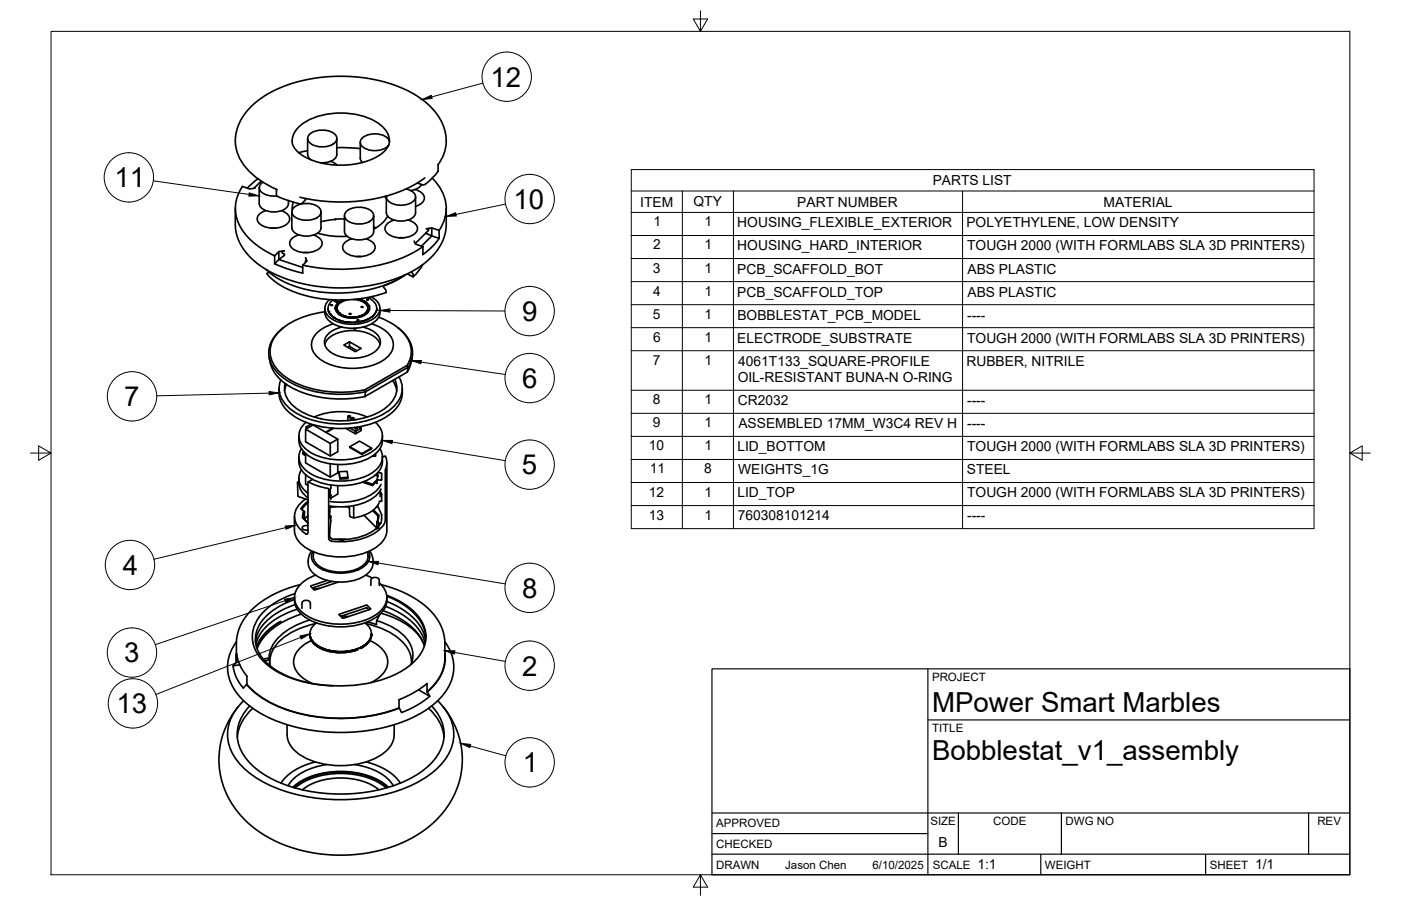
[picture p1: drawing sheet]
<svg xmlns="http://www.w3.org/2000/svg" width="432mm" height="279mm" viewBox="0 0 432 279" stroke-linecap="round" stroke-linejoin="round" font-family="sans-serif">
<!-- layer: Visible -->
<g fill="none" stroke="#000" stroke-width=".51">
<path d="M78.6 58l-1.6 .3-2.3-.8a12 12 0 0 0 2.1 16.1 26.4 26.4 0 0 0 7.9 5.3M79.5 55.1l-3.2 2.9M79.9 57.9v4.9a4 4 0 0 0 4.5 2.6 4 4 0 0 0 4.5-2.6v-.9M80.5 55.9l-2.2 2.2M81 56.2a1.96 1.96 0 0 0-1.1 2 1.96 1.96 0 0 0 1.6 1.7l2.2 .5h1.6M85.2 58.4v1.9M90 43.5a8.2 8.2 0 0 1 5.7-6.7 23.1 23.1 0 0 1 21 1.3 6.2 6.2 0 0 1 3.2 6.2 9.5 9.5 0 0 1-6.6 5.3 24.9 24.9 0 0 1-20.5-1.9l-2-1.9-.6-1.2-.2-1.1M94.8 42.7v4.9M94.8 46.5l-2.7 .6M94.8 47.6l.4 1.1 .7 .6M95.6 41.3a6.4 6.4 0 0 1 7.9 .4 1.88 1.88 0 0 1-1 2.8 6.4 6.4 0 0 1-7.3-.8 1.69 1.69 0 0 1 .4-2.4zM101.9 49.7l2 1.2"/>
<path d="M103.8 42.7v4.9a3.6 3.6 0 0 1-3.8 2.6h-1.3M103.8 45.5l7.2 .3M111 43.9v4.9l.7 1.3M120 43.7a4.1 4.1 0 0 0-4.3-2.4 4.4 4.4 0 0 0-4.6 2.2 3.2 3.2 0 0 0 3.5 2.9 5.5 5.5 0 0 0 5.2-1.7M125.2 58.3l1.4 .5a1.99 1.99 0 0 1 1.5 1.9 1.99 1.99 0 0 1-1.5 1.9 6.2 6.2 0 0 1-7.3-1.2l-.2-.9M127.9 58.4a2.78 2.78 0 0 1 2.7 3.5l-1.2 1.2-1.3 .5M129.9 56.9l-.9 1-2.4 .9M130.9 54.9a44.7 44.7 0 0 1-27.9 7.4l-6.4-.6-4.2-.9M133.2 54.9a12.1 12.1 0 0 1 2.2 16.1M135 52.7v-1.9a13.1 13.1 0 0 0-1.8-17.3 34.7 34.7 0 0 0-20.6-9.5 47.9 47.9 0 0 0-31 5.6 17.6 17.6 0 0 0-8.9 11.8 12.8 12.8 0 0 0 4.7 12l3.5 2.7 4.5 2.4M135 52.7l-.9 1.2a12.2 12.2 0 0 1-3.6 3.1l-1.9-.5M72.5 64.3v4.9a14.6 14.6 0 0 0 5.9 11.3 40.9 40.9 0 0 0 25.1 8.3 43.8 43.8 0 0 0 27.3-7.5 15.2 15.2 0 0 0 6.7-12.1v-4.9"/>
<path d="M81.9 64.9a2.79 2.79 0 0 0-2.5 3.3 6.2 6.2 0 0 0 7.2 1.9 2.68 2.68 0 0 0 2.5-3.5 3.9 3.9 0 0 0-2.3-1.6M83.6 70.3h1.4M84.6 78.9v2.4M85.2 60.3l.2 .2M85.4 60.5l3 1.2a10 10 0 0 0 4.7 1M85.9 77.6v2.4l-1.3 1.3M87.1 78.1l.6 .3-.2 .5M87.1 78.1l-.1-.4 .6-.4-1.7 .3-1.3 1.3M87.5 78.9l-1.6 1.1 7.4 2.5M89.9 65.3l.1 4.9a4 4 0 0 0 4.5 2.6 4 4 0 0 0 4.5-2.6l-.1-4.9M90.4 62.3l-.3 2.5M90.7 63.9a6.4 6.4 0 0 1 7.9 .5 1.88 1.88 0 0 1-1 2.8 6.4 6.4 0 0 1-7.3-.9 1.69 1.69 0 0 1 .4-2.4z"/>
<path d="M92.1 72.4a2.89 2.89 0 0 0-2.7 3.3 6.1 6.1 0 0 0 7.2 1.9 2.65 2.65 0 0 0 2.4-3.5 4 4 0 0 0-2.3-1.6M93.6 77.9h1.4M94.1 61.2v.5l-1.1 1.1M97.9 71.9a24.7 24.7 0 0 0 9.1 1M103.4 67.7l-4.4 .7M106.2 71.4a4 4 0 0 0 4.5 2.6 4 4 0 0 0 4.5-2.6M106.2 66.5v4.9M106.2 67.5l-2.8 .1M106.9 65.1a6.4 6.4 0 0 1 7.9 .4 1.88 1.88 0 0 1-.9 2.8 6.4 6.4 0 0 1-7.4-.8 1.69 1.69 0 0 1 .4-2.4zM108.5 73.6a2.93 2.93 0 0 0-2.8 3.3 6.1 6.1 0 0 0 7.3 1.9 2.58 2.58 0 0 0 2.3-3.5 4.2 4.2 0 0 0-2.5-1.6M109.9 79.1h1.4M115.2 66.5v4.9"/>
<path d="M115.2 69.9l.6 .4M118.6 60.6l.5 .6M119.1 60.7v4.9a4 4 0 0 0 4.5 2.6 4 4 0 0 0 4.5-2.6v-4.9M119.5 66.6a9.7 9.7 0 0 1-4.3 4.1M123 73.3h1.4M125.8 67.9a2.96 2.96 0 0 1 2.8 3.2 6.1 6.1 0 0 1-7.3 1.9 2.58 2.58 0 0 1-2.3-3.5 4.3 4.3 0 0 1 2.5-1.6M127.6 74.3l.5 1 2.2 .8M128 75.1l4-4v-.4l-.6-.2 1.7-.2 2.2 .8v2.4l-2.2-.8-3.2 3.2M130.4 76a45.9 45.9 0 0 1-28.6 6.9l-4.3-.4-4.2-.7M133.1 70.3v2.4l-1.8-.9M135.4 73.5a19.7 19.7 0 0 1-5 5l-.1-2.4M82 83.1a31.7 31.7 0 0 0 21 7.3 38.6 38.6 0 0 0 21.8-5.6"/>
<path d="M82.9 83.9l-.7 .5a24.2 24.2 0 0 0 14 7.3l4.1 .6M84.7 81.3l4.1 1.7 4.5 1.2v-2.4M94.2 80.5l.2-.1-.2-.9 .4 1-1.3 1.3M94.2 80.5v.4M100.1 95.1a4.8 4.8 0 0 0 3.9 5.4 12 12 0 0 0 12.3-2.1 4 4 0 0 0 .8-3.3M100.1 96.2a22.8 22.8 0 0 0-15 7.1 8.2 8.2 0 0 0 1.7 12 29.6 29.6 0 0 0 21 5.6l4.7-.7M101.1 95.3l.2 .8M101.3 96.1l.2 .4zM101.5 96.5l.2 .4zM101.7 96.9l.4 .4zM102 94.1h.5M102.1 97.2l.4 .4z"/>
<path d="M102.1 94l.4 .1-.4 .1zM102.5 97.6l.4 .4zM102.7 99.9a8.8 8.8 0 0 0-6.6 5.5 6 6 0 0 0 3.7 6.1 19.5 19.5 0 0 0 18.6-.6 5.1 5.1 0 0 0 .7-8.7 12.7 12.7 0 0 0-4.6-2.3M102.9 97.9h.1M103 98h.1M103 98l.7 .4zM103.1 92.5l1.3 .7M103.4 95v.3zM103.4 95.3l.3 .8 .8 .9M103.4 94.5v.6zM103.7 98.4l1.1 .4M103.7 98.3v.1"/>
<path d="M103.8 93.9l-.4 .7zM103.9 95.4v.2zM103.9 95.4h.1M103.9 95.6l.2 .3zM104.1 95.9l.1 .2zM104.1 93.5l-.3 .4 .3-.4-1.6-.9a3.7 3.7 0 0 0-1.4 2.7M104.4 93.2h.1M104.4 96.4l.2 .2zM104.4 96.4l-.2-.3 .2 .3M104.5 93.3h.1M104.5 93.2l-.1 .1M104.5 93.2l.4-.2z"/>
<path d="M104.5 93.2v.1M104.6 96.6l.3 .3zM104.8 98.9l2 .4M104.9 93l.4-.3zM104.9 96.8l.4 .3zM105.1 92.5l.3 .2M105.3 97.1h.1M105.4 92.7l-.1 .1M105.7 97.3l-.4-.2 .4 .2M105.7 97.3h.1M105.7 97.3l.5 .2zM105.8 92.5h.1"/>
<path d="M105.9 92.5h.1M106.6 97.6h.1M106.6 97.6l-.4-.1 .4 .1M106.6 97.6l.6 .1M106.6 97.6l.5 .1M106.8 99.3h.2M106.8 99.3l.2 .1M107 99.3l1.1 .2zM107.1 97.7h.1M107.2 97.7l.6 .1zM107.2 92.5a3.3 3.3 0 0 0-3.3 2.9v-.3M107.7 96.8h.4"/>
<path d="M107.7 96.7l.4 .1-.4 .1zM107.8 97.8l.6 .1zM108.1 99.4h1.3zM108.8 97.8l-.4 .1M108.8 97.9h.1M108.8 92.4a4.1 4.1 0 0 1 4.5 2.6l.1 .3M108.8 97.8h.7zM109.4 99.4l1-.1zM109.5 97.8l.5-.1zM110.1 98.8h.5M110.2 98.7l.4 .1-.4 .1zM110.2 92.2l.5 .1"/>
<path d="M110.3 92.2l.4 .1M110.4 99.3l.9-.1zM110.6 97.6l.4-.1zM110.6 97.6l-.6 .1 .6-.1M110.7 92.3h.1M110.7 92.3l.8 .3zM111 97.5l.5-.2zM111.3 99.1l1.1-.2zM111.4 94.7h.4M111.4 94.6l.4 .1-.4 .1zM111.5 92.5l.7 .4zM111.5 97.3h.1"/>
<path d="M111.5 97.3l.5-.3zM112.2 92.8l.5 .4zM112.4 98.9l.9-.4zM112.4 98.9h.1M112.4 96.7l-.4 .3 .5-.3M112.7 93.2l.5 .5zM112.7 96.5l-.3 .3M112.8 96.5l-.3 .3M113 96.1l-.2 .4M113 96.2l-.3 .3M113.1 92.4h.4M113.1 92.3l.4 .1-.4 .1z"/>
<path d="M113.2 93.6l.5 .7zM113.3 98.5l.6-.4zM113.3 95.5l-.3 .7M113.3 95.6l-.3 .6M113.4 91.8a3.8 3.8 0 0 1 2.7 3.6M113.4 95.3l-.1 .3zM113.7 94.3l.2 .5zM113.9 95.4v-.7a3.6 3.6 0 0 1-3.6 3.3 7.8 7.8 0 0 1-5.8-1M113.9 98.1l.6-.3zM114.4 91.5a3.6 3.6 0 0 1 1.5 6.1 12.5 12.5 0 0 1-14.2 .4 3.3 3.3 0 0 1-.1-5.6M114.5 97.8h.1M114.5 97.8l.6-.5z"/>
<path d="M115.5 96.7l-.4 .6zM115.9 96.2l-.3 .6zM116.1 95.6l-.2 .6M116.1 95.4v.2zM116.1 95.1v.3M116.7 97.8a15.3 15.3 0 0 1 9.7 8.2 7.6 7.6 0 0 1-1 6.7M124.9 84.8a28.3 28.3 0 0 1-6.8 3.4l.9 1.4v.6a43 43 0 0 1-18.7 2.1M126.7 83.8l.6 .8v.8l-1.7-.9M130.3 81.6l-1.5 2.2-1.5 1.6M83 110.4a12.4 12.4 0 0 0 8 9.7 35.1 35.1 0 0 0 21.5 2.2M86 119.8a8.8 8.8 0 0 0 4.3 8.3 28.9 28.9 0 0 0 29.4 0 8.7 8.7 0 0 0 4.3-8.3M87.5 101a9.1 9.1 0 0 0-3.8 11.3 18.3 18.3 0 0 0 11.8 8.1 37.3 37.3 0 0 0 17.2 .4l-.2 1.5"/>
<path d="M88.3 118.5l-.6 2M100.1 106.2a7.1 7.1 0 0 1 6-4.1 11.5 11.5 0 0 1 10.3 2.7l.8 1.4M105.4 100.9a6.3 6.3 0 0 0-5.4 4.1 4.9 4.9 0 0 0 4.1 4.7 12.4 12.4 0 0 0 12.2-1.9 3.4 3.4 0 0 0-.7-5.3l-1.6-.9-2.1-.7M107.7 105.4l-1.7 1 3.5 2.1 1.8-1.1-3.6-2v1.4l-.5 .3M107.7 106.8l2.3 1.4M109.3 101.2v.3M109.9 101.2l-.6 .3-.4-.2M121 117.4l.9 1.5 .4 1.6M121.6 117a6.7 6.7 0 0 1-2.4 8.5 25.4 25.4 0 0 1-20.3 3.7 14.7 14.7 0 0 1-10.7-7 5.9 5.9 0 0 1-.3-3.9M122.5 101a9.3 9.3 0 0 1 4.3 10.2l-1 2M123 116.2a7.4 7.4 0 0 1-2.5 9.9 27.8 27.8 0 0 1-21.5 4.1 17.7 17.7 0 0 1-12-6.8 6.6 6.6 0 0 1-.4-6.2M125.8 113.2l-.3 1.6-13 7.5"/>
<path d="M127 110.4l-.6 2.5-.9 1.9M92.1 134.4a6.6 6.6 0 0 0 4.3 7 19.5 19.5 0 0 0 19.2-1.3 5.8 5.8 0 0 0 2.3-5.7M92.9 138.4a5.1 5.1 0 0 0 2.2 7.3 19.6 19.6 0 0 0 19.8 0 5.2 5.2 0 0 0 2.2-7.3M93.3 139.6l.9 .5M93.7 139.4l-.4 .2v.4l.9 .5M94.2 139.9v2.9l7.6 4.4M94.2 132.4l2.3-1.4 7.6 4.4v3.9l-2.3 1.3-7.6-4.4v-3.8l7.6 4.4v3.8M94.3 130.2a5 5 0 0 0 .1 8.4 19.1 19.1 0 0 0 21.2 0 5 5 0 0 0 .1-8.4M94.9 132l-.5-.3 .3 .4M95.8 130.8l-1.4 .9M96.9 128.6a20.6 20.6 0 0 1 16.2 0M98.7 129.1l.2 .1"/>
<path d="M102.5 132l-2.1 1.3M102.8 132.1l-2.3 1.3M104.1 135.4l-2.3 1.4M106.6 132.1l3 1.7M107.2 128.4v1.3M107.4 128.2h.3l.3 .2-.5 .2-.2-.2zM107.8 137.8l3-1.8 3.7 2.2M107.9 132l1.7 1M108 128.4v1.2M108.3 129v.6M108.4 128.8h.4l.2 .3-.4 .1-.3-.1zM109 129v.5"/>
<path d="M109.6 133l1.7-1v.8l-1.7 1zM109.8 129.4l-.3 .1M110.1 131.7v.5l-.4 .1-.3-.1-.1-.4M110.7 131.6l.6 .4M111.5 139.9l-3.7-2.1v.2l3.7 2.1 3-1.7v-.2l-3 1.7v.2M112.5 120.2l12.9-7.5 .4 .5-13.1 7.6zM115.7 139.9l.1 .8h-1.1M91.7 148.8l.1 4.3 3.1 1M92.1 148.4l-.4 .4 .4 .1M92.1 140.9a6.6 6.6 0 0 0 4.3 7 19.5 19.5 0 0 0 19.2-1.3 5.8 5.8 0 0 0 2.3-5.7M92.1 147.5a6 6 0 0 0 2.8 6M92.8 156.9l1 .9"/>
<path d="M92.9 144.9a5.1 5.1 0 0 0 2 7.2M93.5 159.8l-.2-.1 1.6 1.6M93.5 159.8l1.4 1.4M93.6 157.7l-.3 2M93.8 157.8v2.3M93.9 157.8l-.4 2M94.2 146.4v2.9l.7 .4M94.9 154.6l-1.2 1.1-.9 1.2M94.9 155l-1.8 2M94.9 159.1l-1 1M96.3 147.8l-1.3 .8M101 150.6l.3 .3v15.1a1.02 1.02 0 0 0 1 .9"/>
<path d="M101.1 150.6a21.5 21.5 0 0 1-6.1-2l-.1 15.7a.41 .41 0 0 1-.2 .4 .41 .41 0 0 1-.5 0 5.9 5.9 0 0 1-2.6-8.3l1.6-1.7 1-.8M101.6 151.4l.1 1.9M101.6 159.2l.3 .1M101.6 152.6l.3 .1M101.7 151.1l-.1 .3M101.8 156.1l-.1 3.8M101.8 143v4.2l2.3-1.4v-2.6M101.8 150.8v1.9M101.9 159.3l-.2 .6M101.9 152.7l-.2 .7M101.9 150.5l-.2 .6M101.9 159.3h.1"/>
<path d="M101.9 152.7h.1M102 150.5h.1M102 159.2l-.4 6.1a1.4 1.4 0 0 0 1.8 1.1h1.4l.3 .3 1-.3a16.6 16.6 0 0 0 9.6-3.2l1.1-.4-.4-.3M102 150.5h-.1M102 149.6v.9M102 152.7v1.3M103.7 156.3l-2 .2M104.1 149.8v2.6l-2.1 1.2M104.5 145.5l.3 1.8M106.3 156.3h1M107.3 147.2l-2.5 .1v.4l-.3-2.2 2.5-.1 .3 1.8v.4l-2.5 .1M107.3 156.2l.4 .5"/>
<path d="M109 156v3.7l-1.2-.5-.2-3M112.2 158.9l4.1 4.1M112.3 148.5l2.5 .8v.4l-3.1-1M114.8 157.5l1.7 1.6M115.1 157.2l1.6 1.7-.2 .2M115.8 140.3h-.5M116.1 148h.2M116.1 148.4l-1.3 1.3M116.1 148l-1.3 1.3M116.2 146l.3 .9-.9-.3M116.3 147.9h.1M116.4 155.9l1.2 2.9-.1 2.1-1 1.6"/>
<path d="M116.5 145.7l1.1 .2v2.1h-1.3M116.5 159.1v.7M116.5 159.1l-.4 2M116.5 146.4l-.4 1.6 .1 1.1M116.5 156.2l-.5 .2M116.7 158.8l-.3 2M116.8 155a9.8 9.8 0 0 1-7.8 4.7M117.1 151.3a3.8 3.8 0 0 1 .5 3.2l-.8 .1M117.2 151.4l-.1 1.8M117.4 149.4a11.1 11.1 0 0 1-8 5.1l-4.6 .4-3.1-.3M117.4 150.8a11.1 11.1 0 0 1-8 5.1l-4.6 .4-3.1-.2M118.8 140.7l-.9 .1"/>
<path d="M118.8 140.7a5.7 5.7 0 0 1-.1 4.4v15.6a4.3 4.3 0 0 1-2.3 3.1 20.2 20.2 0 0 1-14.1 3.1M119.2 142.7v20.8a7.8 7.8 0 0 1-5.3 6.4 22 22 0 0 1-20-1.2 6.5 6.5 0 0 1-3.1-5.2l-.1-4.2M94.9 162.1h-.8a.75 .75 0 0 0-1 .7 .75 .75 0 0 0 1 .7l.8-.1M96 169.9a5.3 5.3 0 0 0 2.6 8.3 14.8 14.8 0 0 0 14.9-1.5 5.1 5.1 0 0 0 .4-6.8M96.4 170.1a3.8 3.8 0 0 0 2 5l1 .5M96.8 170.3l-.2 .9a3.4 3.4 0 0 0 2 3.5 12.7 12.7 0 0 0 13.5-.5 3.3 3.3 0 0 0 1.1-3.9M97.3 177.4a8.9 8.9 0 0 0-6.5 6.6 7.3 7.3 0 0 0 5 6.5 22.1 22.1 0 0 0 20.1-.9 6 6 0 0 0 2.9-7.4l-1.9-2.5M99.4 175.6a14.6 14.6 0 0 0 11.2 0M99.4 175.6v.1M100.9 179l-5.1 1.8 1 1 .3 .1 7.2-2.4M101.7 165.8l.5 .3M102.4 179.3l-6.1 2"/>
<path d="M103.2 166.3h3.6M105.9 166.5h-1.1h1M110.6 175.6l-.1 .1M112.7 177.4l2 .9M113.6 170.1a3.8 3.8 0 0 1-2.1 5l-.9 .5M116.1 161.1l.7 .7 .3-.2M116.1 161.1v1.9M116.4 160.8l-.3 .3M116.4 160.8l.7 .8M116.4 162.5v.4M116.8 161.8l-.7 1 .3-.2M117.1 161.5l-.7 1"/>
<path d="M72.9 197.9a12.8 12.8 0 0 0 1 17 35.3 35.3 0 0 0 19.5 9.8 55.7 55.7 0 0 0 34.9-4 21.3 21.3 0 0 0 11-11.3 12.5 12.5 0 0 0-2.2-11.5M78 198.4a16 16 0 0 0 10.2 10.1 40.5 40.5 0 0 0 14.4 3M86.5 191.7a14.6 14.6 0 0 0-7.4 7.9M86.5 191.7a15.3 15.3 0 0 0-7.4 8M90.7 184.3a7 7 0 0 0 4.2 6.6 21.9 21.9 0 0 0 21.2-.7 6.5 6.5 0 0 0 3.1-5.9M90.9 183.1a20.4 20.4 0 0 0-12.1 8.9l-.7 1.8-.3 1.8 .2 2.8M91 186.5a18.2 18.2 0 0 0-11.8 9.3l-.5 2.2M91.6 187.9a19.2 19.2 0 0 0-12 8.8l-.7 2.1M92.5 180.3a29 29 0 0 0-17.3 10.7 13.8 13.8 0 0 0-2.3 7.4l.1 5.9M92.8 189.4a21.5 21.5 0 0 0-13.1 9.6l-.5 1.1M93.1 187.6v-1.6a1.41 1.41 0 0 1 1.3-.9 1.41 1.41 0 0 1 1.3 .9v1.6M95.5 191.2a18.5 18.5 0 0 0-11.9 8.7l-.7 3"/>
<path d="M96 197.5a7.9 7.9 0 0 0-5.5 6.7 8.1 8.1 0 0 0 5.7 6.6M97.2 192.3a19.7 19.7 0 0 0-12.8 7.6 7.8 7.8 0 0 0-1.1 5.4l-.3-1.8M97.5 192.1a3.9 3.9 0 0 0 .2 6.8 14.1 14.1 0 0 0 15.4-.6 3.8 3.8 0 0 0-.6-6.2M98.5 181.4l-1.9 .3M104.5 189.6l1 1M105.3 190l2.1 .1M111 199.8l.1 .2zM111.1 199.7v.2l-.1-.1M112.8 192.3a20.3 20.3 0 0 1 12.5 7.2 8.1 8.1 0 0 1 1.5 5.1M112.8 186.6l-8.2 3M112.8 187.5l-7.8 2.6M112.9 187.5l.8 .5"/>
<path d="M112.9 186.6l.3 .1 1 1.1-8.7 2.8M114 197.5a7.7 7.7 0 0 1 5.5 7.2 8.1 8.1 0 0 1-5.2 5.8M114.3 180.5v-1.6a1.41 1.41 0 0 1 1.3-.8 1.41 1.41 0 0 1 1.3 .8v1.6M114.5 195.8v-.3a6.3 6.3 0 0 1-5.5 5 13.9 13.9 0 0 1-12-2 4.2 4.2 0 0 1-1.5-3 5.1 5.1 0 0 0 3.9 4.7 15.4 15.4 0 0 0 10.5 .3v-.2a14.3 14.3 0 0 1-12.8-1.7 4.2 4.2 0 0 1-1.6-3.1 6.3 6.3 0 0 0 5.5 5 13.9 13.9 0 0 0 12-2 4 4 0 0 0 1.5-3 5.1 5.1 0 0 1-3.3 4.2M114.5 195.8a5 5 0 0 1-3.3 4.1 5.1 5.1 0 0 0 3.3-4.1zM116.1 191.4a16.1 16.1 0 0 1 10.6 7.8 7.3 7.3 0 0 1 0 5.7M117.2 189.4l-1.1 2-.1 1.2-2.8-.8M117.5 180.3a29 29 0 0 1 17.3 10.7 13.8 13.8 0 0 1 2.3 7.4 21.4 21.4 0 0 1-.4 7.6 15.5 15.5 0 0 1-5.1 7.3M118.1 188.3a20.3 20.3 0 0 1 12.4 10l.3 .9a15.4 15.4 0 0 0-8.9-8.5l-4.5-1.6M118.9 187a18.9 18.9 0 0 1 11.9 10.5l.2 .9M119.2 183.6a19.4 19.4 0 0 1 11.2 9 10.1 10.1 0 0 1-3.3 11.9 33.8 33.8 0 0 1-22.4 7 35.9 35.9 0 0 1-20.8-5.7 10.4 10.4 0 0 1-5.1-10.1 13.1 13.1 0 0 1 7.4-8.8l4.5-2M119.2 185.5a18.7 18.7 0 0 1 11.6 10.2l.4 1.8"/>
<path d="M120.1 184.2l-.9-.4a19.5 19.5 0 0 1 11.3 9.6l.8 3.3M72.8 204.3l.2-2.6a13.3 13.3 0 0 0 3.1 6.8v2.6l-1.1 1.1a13 13 0 0 1-3.2-6.8M72.8 204.3l-1 1.1 2.1-.4M72.9 201.4l-.1 2.9M73.4 218a25.8 25.8 0 0 0 4.7 37.2 45.6 45.6 0 0 0 33.4 8.1 38 38 0 0 0 25.7-13.6 25.4 25.4 0 0 0-.6-31.7M75.1 216.1a13.2 13.2 0 0 0-3.7 15.8 25.8 25.8 0 0 0 14.9 11.6 56.3 56.3 0 0 0 41.3-1.7 22 22 0 0 0 11.6-11.3 13.3 13.3 0 0 0-4.3-14.4M76 211.1a32.8 32.8 0 0 0 18.9 9.5 53 53 0 0 0 28.2-2.2M76.1 211.1a32.6 32.6 0 0 0 18.8 9.5 52.8 52.8 0 0 0 28.1-2.3M77 217.7a11.9 11.9 0 0 0-.1 17.5 36.1 36.1 0 0 0 21.7 9.3 48.1 48.1 0 0 0 30.3-5.8 15.9 15.9 0 0 0 8-11.4 12.4 12.4 0 0 0-3.9-9.6M77.9 218.4a13.7 13.7 0 0 0-4.8 8.9M81.1 203.2l1.8-.3 .1 .6M83 203.5l-1.4 .3"/>
<path d="M123 215.8l.1 2.6M129 212.7l3.5 2M131.6 213.3v-2.5a31.2 31.2 0 0 1-8.6 5M131.6 213.3l.1 .1M131.7 213.4l.8 1.3a30.4 30.4 0 0 1-8.7 5.1l-.7-1.4M132.1 218.4a13.7 13.7 0 0 1 4.8 8.9M137.1 201.4a13.3 13.3 0 0 1-5.4 12M88.5 223.5v3.1M97.2 235a17.4 17.4 0 0 0-10.6 6.5M100.7 235.8a16.1 16.1 0 0 0-11.9 6.5M109.3 235.8a16.1 16.1 0 0 1 11.9 6.5M112.8 235a17.4 17.4 0 0 1 10.6 6.5"/>
<path d="M121.5 223.5a8.8 8.8 0 0 1-1.5 7 18.5 18.5 0 0 1-13.2 5.6 22 22 0 0 1-16-4.7 6.9 6.9 0 0 1-2.3-4.8M90.3 242.8a22.6 22.6 0 0 1 17.5-4.8 20.2 20.2 0 0 1 11.9 4.8M90.6 242.9a22.7 22.7 0 0 1 18.7-4.5 18.7 18.7 0 0 1 10.1 4.5M91 243a23.1 23.1 0 0 1 18.2-4.2 19.3 19.3 0 0 1 9.8 4.2M93.2 243.6a21.1 21.1 0 0 1 19-2.5l3 1.3 1.6 1.2"/>
</g>
<g fill="#000">
<circle cx="101.3" cy="96.1" r=".25"/>
<circle cx="101.7" cy="96.9" r=".25"/>
<circle cx="102.1" cy="97.3" r=".25"/>
<circle cx="103.4" cy="95.1" r=".25"/>
<circle cx="103.4" cy="94.6" r=".25"/>
<circle cx="104.1" cy="95.9" r=".25"/>
<circle cx="104.4" cy="98.7" r=".25"/>
<circle cx="104.4" cy="96.5" r=".25"/>
<circle cx="104.6" cy="96.6" r=".25"/>
<circle cx="107" cy="99.4" r=".25"/>
<circle cx="107" cy="99.3" r=".25"/>
<circle cx="109.4" cy="99.4" r=".25"/>
<circle cx="110.6" cy="97.6" r=".25"/>
<circle cx="111.3" cy="99.2" r=".25"/>
<circle cx="111.5" cy="92.6" r=".25"/>
<circle cx="112.2" cy="92.9" r=".25"/>
<circle cx="112.7" cy="93.2" r=".25"/>
<circle cx="113.3" cy="98.5" r=".25"/>
<circle cx="113.3" cy="95.6" r=".25"/>
<circle cx="113.7" cy="94.3" r=".25"/>
<circle cx="116.1" cy="95.6" r=".25"/>
<circle cx="105.3" cy="190" r=".25"/>
<circle cx="109.9" cy="200.5" r=".25"/>
</g>
<!-- layer: Border -->
<path d="M15.7 9.7h400.3v260.1h-400.3zM215.9 3.3v6.4l-2.2-3.8h4.4l-2.2 3.8M9.4 139.7h6.3l-3.8-2.2v4.4l3.8-2.2M416 139.7l3.8 2.2v-4.4l-3.8 2.2h6.4M215.9 269.8l2.2 3.8h-4.4l2.2-3.8v6.3" fill="none" stroke="#000" stroke-width=".31"/>
<!-- layer: Titleblock -->
<path d="M219.4 206.3h196.6v63.5h-196.6zM286 206.3v63.5M286 222h130M219.4 257.1h66.6M219.4 250.7h196.6M295.4 250.7v12.7M327.1 250.7v12.7M403.3 250.7v12.7M219.4 263.4h196.6M320.8 263.4v6.4M371.6 263.4v6.4" fill="none" stroke="#000" stroke-width=".36"/>
<!-- layer: Parts Lists -->
<g fill="none" stroke="#000" stroke-width=".31">
<path d="M194.6 52.3h210.4v110.7h-210.4zM194.6 58.9h210.4M210.3 58.9v104.1M226.1 58.9v104.1M296.7 58.9v104.1M194.6 65.5h210.4M194.6 72.6h210.4M194.6 79.7h210.4M194.6 86.8h210.4M194.6 94h210.4M194.6 101h210.4M194.6 108.2h210.4"/>
<path d="M194.6 120.4h210.4M194.6 127.5h210.4M194.6 134.6h210.4M194.6 141.7h210.4M194.6 148.8h210.4M194.6 155.9h210.4"/>
</g>
<!-- layer: Balloons -->
<g fill="none" stroke="#000" stroke-width=".31">
<circle cx="156.2" cy="23.7" r="7.6"/>
<circle cx="39.7" cy="54.7" r="7.6"/>
<circle cx="163.2" cy="61.4" r="7.6"/>
<circle cx="163.2" cy="95.9" r="7.6"/>
<circle cx="163.2" cy="116.6" r="7.6"/>
<circle cx="40.7" cy="122.2" r="7.6"/>
<circle cx="163.2" cy="143.3" r="7.6"/>
<circle cx="40.1" cy="174.2" r="7.6"/>
<circle cx="163.2" cy="181.3" r="7.6"/>
<circle cx="40.7" cy="201.2" r="7.6"/>
<circle cx="41" cy="216.9" r="7.6"/>
<circle cx="163.2" cy="205.3" r="7.6"/>
<circle cx="163.2" cy="235.1" r="7.6"/>
</g>
<!-- layer: 0 -->
<g fill="#000" stroke="#000" stroke-width=".31">
<path d="M130.1 30.7l2.8-1.3 .3 1zM76.8 59.5l3 .9-3.1 .1zM137.5 66.7l2.9-1.1 .2 1zM117.1 95.8l3.1-.5v1zM126.8 111.2h3.1l-.2 1zM82.9 120.7l3.1 .5-3 .6zM117.9 135.8h3.1l-.2 1zM87.9 162.2l3.1-.2-2.8 1.2zM113.6 173.1h3l-.1 1zM87.7 184.8l3.1-.5-2.8 1.4zM92.5 196.1l3-.6-2.7 1.6zM137.1 200.7h3.1l-.2 1z"/>
<path d="M142 229.2l3.1 .4-.3 .9z"/>
</g>
<g fill="none" stroke="#000" stroke-width=".31">
<path d="M148.8 25.6l-15.7 4.3M47.3 55.8l29.5 4.2M155.8 62.9l-15.3 3.2M120.2 95.8l35.4 .1M129.8 111.7l25.9 3.8M83 121.2l-34.7 .9M120.9 136.3l34.8 5.7M88.1 162.7l-40.6 9.8M116.6 173.6l39.1 6.5M87.9 185.3l-40 13.5M92.7 196.6l-44.7 17.6M140.1 201.2l15.6 2.8"/>
<path d="M144.9 230.1l11 3"/>
</g>
<g font-size="8.5">
<text x="151.2" y="26.7">12</text>
<text x="35.3" y="57.8">11</text>
<text x="158.2" y="64.4">10</text>
<text x="160.9" y="99">9</text>
<text x="160.9" y="119.6">6</text>
<text x="38.3" y="125.3">7</text>
<text x="160.9" y="146.3">5</text>
<text x="37.8" y="177.3">4</text>
<text x="160.9" y="184.3">8</text>
<text x="38.3" y="204.3">3</text>
<text x="161" y="208.3">2</text>
<text x="35.9" y="219.9">13</text>
<text x="287.3" y="219.5">MPower Smart Marbles</text>
<text x="161.2" y="238.2">1</text>
<text x="287.3" y="234.5">Bobblestat_v1_assembly</text>
</g>
<g font-size="4.3">
<text x="287.5" y="57.1">PARTS LIST</text>
<text x="197.3" y="63.7">ITEM</text>
<text x="213.7" y="63.6">QTY</text>
<text x="245.7" y="63.7">PART NUMBER</text>
<text x="340.1" y="63.7">MATERIAL</text>
<text x="201.4" y="69.8">1</text>
<text x="217.2" y="69.8">1</text>
<text x="227.2" y="70.1">HOUSING_FLEXIBLE_EXTERIOR</text>
<text x="297.9" y="70.1">POLYETHYLENE, LOW DENSITY</text>
<text x="201.3" y="76.9">2</text>
<text x="217.2" y="76.9">1</text>
<text x="227.2" y="77.2">HOUSING_HARD_INTERIOR</text>
<text x="298.1" y="77.2">TOUGH 2000 (WITH FORMLABS SLA 3D PRINTERS)</text>
<text x="201.3" y="84.1">3</text>
<text x="217.2" y="84.1">1</text>
<text x="227.2" y="84.3">PCB_SCAFFOLD_BOT</text>
<text x="298.2" y="84.3">ABS PLASTIC</text>
<text x="201.3" y="91.2">4</text>
<text x="217.2" y="91.2">1</text>
<text x="227.2" y="91.5">PCB_SCAFFOLD_TOP</text>
<text x="298.2" y="91.5">ABS PLASTIC</text>
<text x="201.3" y="98.3">5</text>
<text x="217.2" y="98.3">1</text>
<text x="227.3" y="98.6">BOBBLESTAT_PCB_MODEL</text>
<text x="298.1" y="98.5">----</text>
<text x="201.3" y="105.4">6</text>
<text x="217.2" y="105.4">1</text>
<text x="227.2" y="105.7">ELECTRODE_SUBSTRATE</text>
<text x="298.1" y="105.7">TOUGH 2000 (WITH FORMLABS SLA 3D PRINTERS)</text>
<text x="201.3" y="112.5">7</text>
<text x="217.2" y="112.5">1</text>
<text x="227.5" y="112.8">4061T133_SQUARE-PROFILE</text>
<text x="297.9" y="112.7">RUBBER, NITRILE</text>
<text x="227.4" y="117.9">OIL-RESISTANT BUNA-N O-RING</text>
<text x="201.3" y="124.7">8</text>
<text x="217.2" y="124.7">1</text>
<text x="227.4" y="125">CR2032</text>
<text x="298.1" y="124.9">----</text>
<text x="201.3" y="131.8">9</text>
<text x="217.2" y="131.8">1</text>
<text x="227.6" y="132.1">ASSEMBLED 17MM_W3C4 REV H</text>
<text x="298.1" y="132">----</text>
<text x="199.9" y="138.9">10</text>
<text x="217.2" y="138.9">1</text>
<text x="227.3" y="139.2">LID_BOTTOM</text>
<text x="298.1" y="139.2">TOUGH 2000 (WITH FORMLABS SLA 3D PRINTERS)</text>
<text x="200.2" y="146">11</text>
<text x="217" y="146">8</text>
<text x="227.5" y="146.3">WEIGHTS_1G</text>
<text x="298" y="146.3">STEEL</text>
<text x="200" y="153.1">12</text>
<text x="217.2" y="153.1">1</text>
<text x="227.3" y="153.4">LID_TOP</text>
<text x="298.1" y="153.4">TOUGH 2000 (WITH FORMLABS SLA 3D PRINTERS)</text>
<text x="199.9" y="160.2">13</text>
<text x="217.2" y="160.2">1</text>
<text x="227.4" y="160.5">760308101214</text>
<text x="298.1" y="160.5">----</text>
<text x="289.3" y="261.2">B</text>
<text x="301.2" y="268.1">1:1</text>
<text x="386.8" y="268.1">1/1</text>
</g>
<g font-size="3.5">
<text x="287.3" y="210.1">PROJECT</text>
<text x="287.3" y="225.8">TITLE</text>
<text x="220.7" y="255.2">APPROVED</text>
<text x="286.7" y="254.5">SIZE</text>
<text x="306.1" y="254.5">CODE</text>
<text x="328.4" y="254.5">DWG NO</text>
<text x="406" y="254.5">REV</text>
<text x="220.7" y="261.5">CHECKED</text>
<text x="220.7" y="267.9">DRAWN</text>
<text x="242" y="267.9">Jason Chen</text>
<text x="268.9" y="267.9">6/10/2025</text>
<text x="287.5" y="267.9">SCALE</text>
<text x="322.1" y="267.9">WEIGHT</text>
<text x="372.9" y="267.9">SHEET</text>
</g>
</svg>
